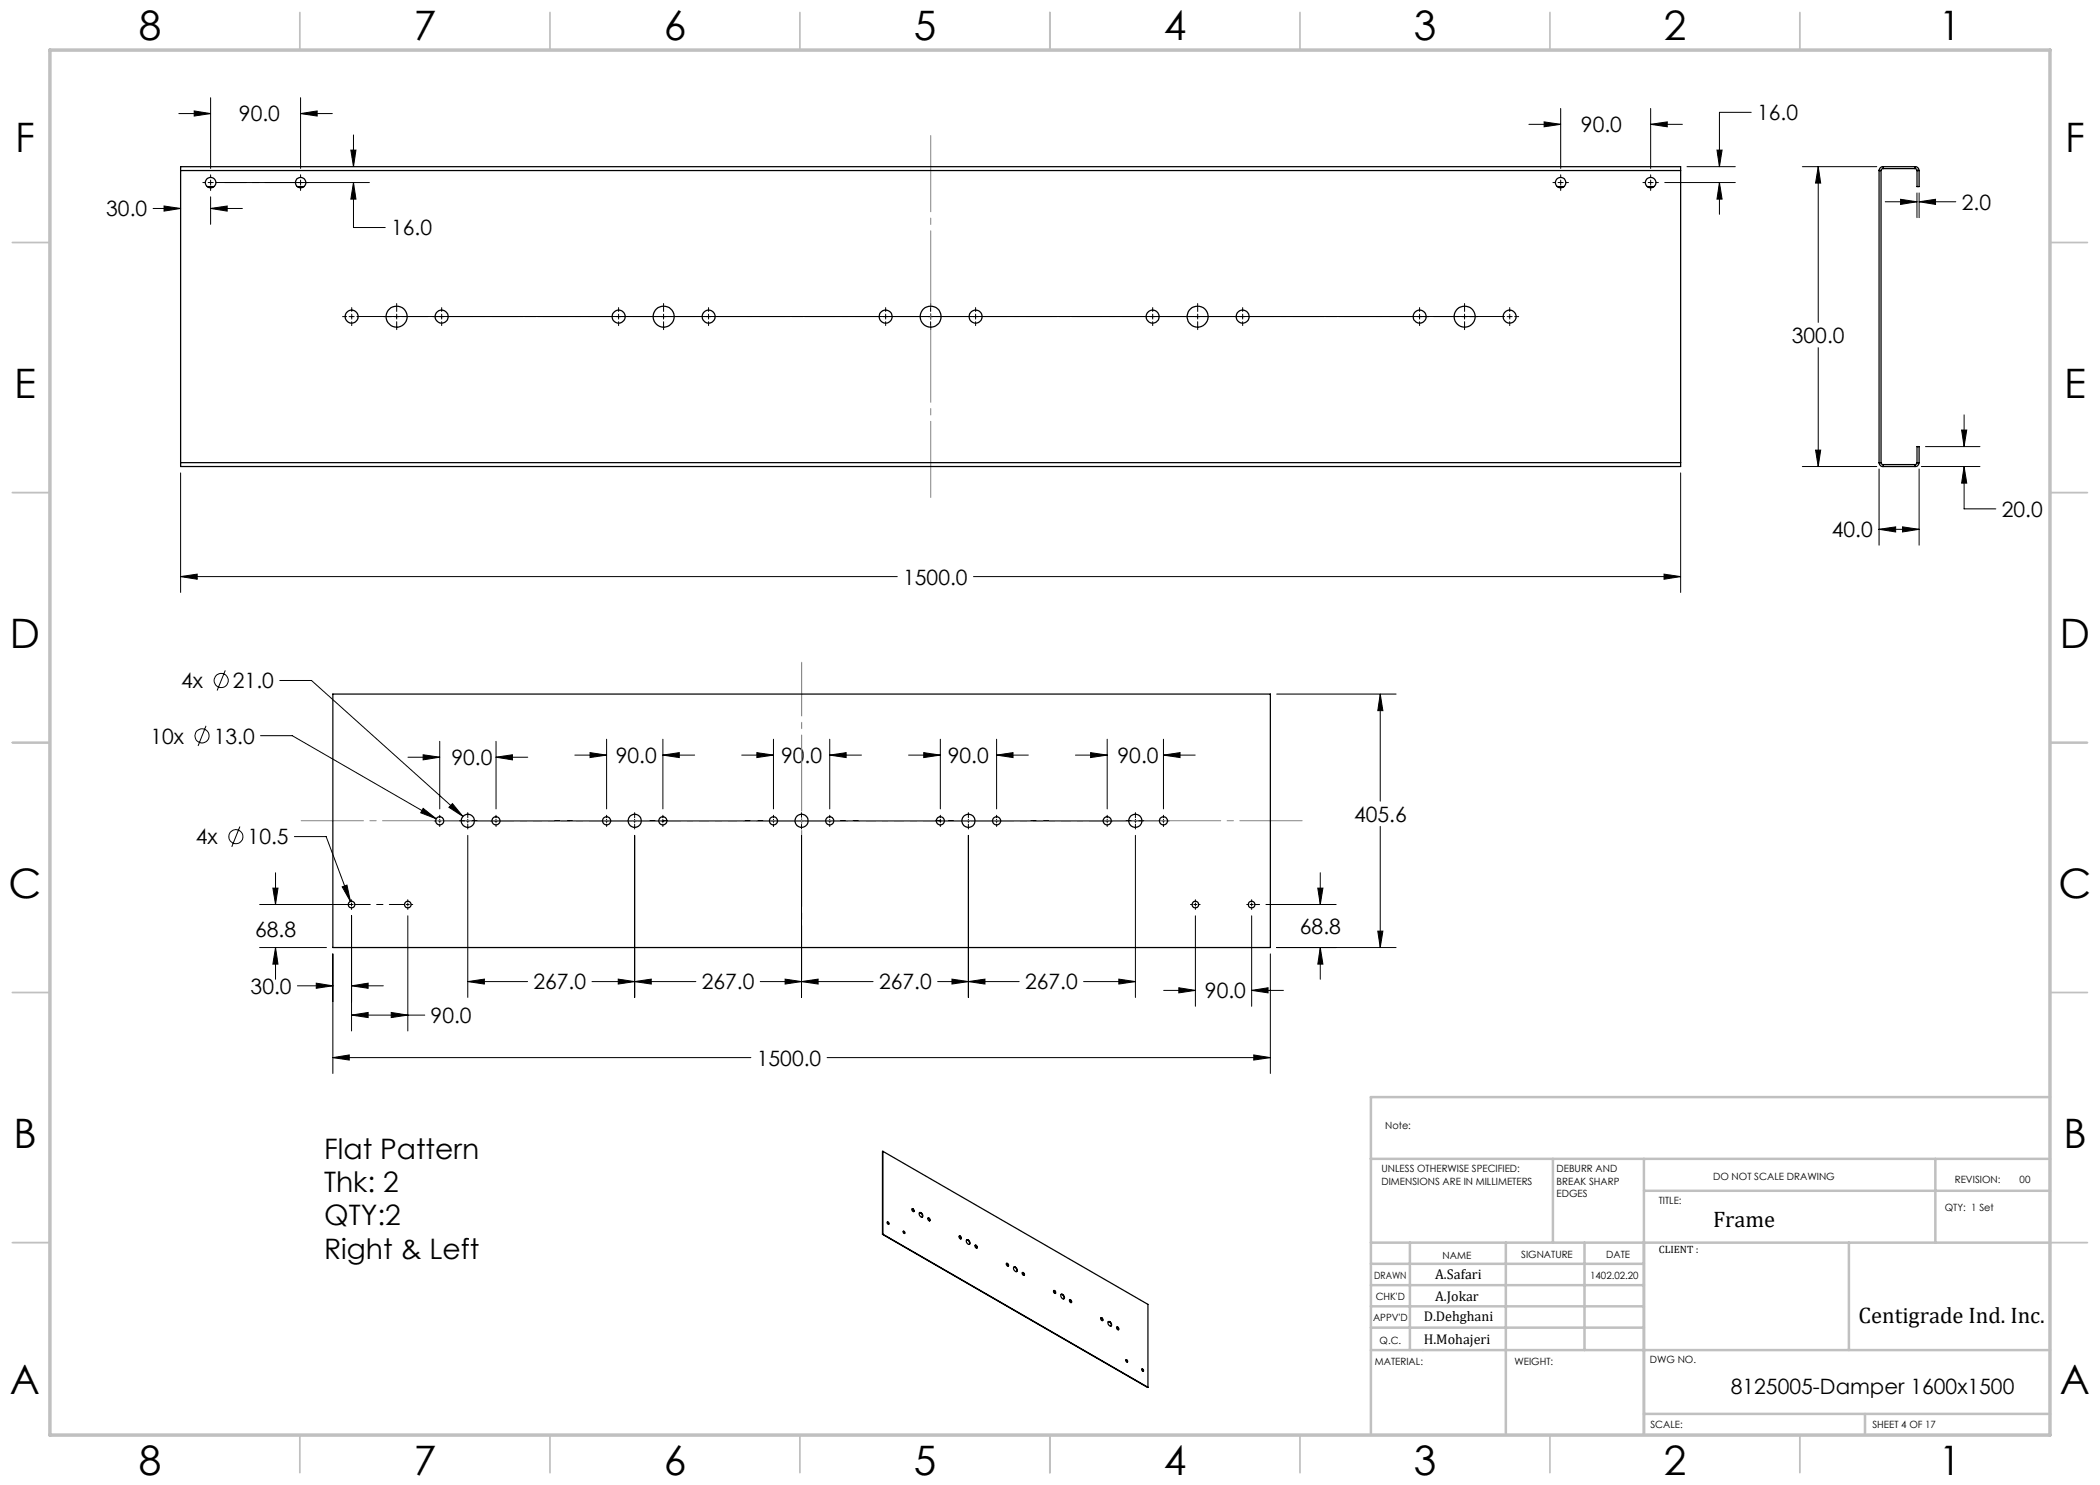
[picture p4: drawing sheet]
<svg xmlns="http://www.w3.org/2000/svg" width="420mm" height="297mm" viewBox="0 0 420 297" stroke-linecap="round" stroke-linejoin="round" font-family="sans-serif">
<g fill="none" stroke="#000" stroke-width=".2">
<path d="M42.1 19.5v14.2M60.1 19.5v14.2M35.8 22.7h6.3M38.8 22.2l3.3 .5-3.3 .5zM40.6 36.5h.5M41.6 36.5h1.1M42.1 39.4v5.5M42.1 35v.5M42.1 36v1M42.1 37.5v.6M44.9 36.5h29M60.1 22.7l3.3-.5v1z"/>
<path d="M60.1 22.7h6.4M60.1 35v.5M60.1 36v1M60.1 37.5v.6M70.2 30h1l-.5 3.3zM70.7 36.5l.5 3.3h-1zM70.7 36.5v9h6.3M70.7 27v6.3M305.8 24.9h6.3M308.8 24.4l3.3 .5-3.3 .5zM310.6 36.5h.5M311.6 36.5h1"/>
<path d="M312.1 35v.5M312.1 36v1M312.1 37.5v.6M312.1 21.7v12M313.2 36.5h.5M328.6 36.5h.5M329.6 36.5h1M330.1 35v.5M330.1 36v1M330.1 37.5v.6M330.1 24.9l3.3-.5v1zM330.1 21.7v12"/>
<path d="M330.1 24.9h6.4M331.2 36.5h.5M333 36.5h14.1M337.4 33.3h9.7M343.4 30h1l-.5 3.3zM343.9 36.5l.5 3.3h-1zM343.9 36.5v6.4M350.2 22.5h-6.3v10.8M360.5 33.3h14.9M363.6 33.3l.5 3.3h-1zM363.6 33.3v31.2M380.1 39.9l3.3 .5-3.3 .5z"/>
<path d="M383.4 38.6v4.9M383.8 38.6v4.9M30.6 41.7h5.5M32.8 41.2l3.3 .5-3.3 .5zM42.1 41.7l3.3-.5v1zM42.1 41.7h6.4M377 40.4h6.4M383.8 40.4l3.3-.5v1zM383.8 40.4h7.4M68.5 63.3h.8M69.8 63.3h1M70.3 61.5v.8"/>
<path d="M70.3 62.8v1M70.3 64.3v.8M76.7 63.3h1.6M78.8 63.3h1M79.3 60.7v1.6M79.3 62.8v1M79.3 64.3v1.6M86.5 63.3h.8M87.8 63.3h1M88.3 61.5v.8M88.3 62.8v1M88.3 64.3v.8"/>
<path d="M123.2 63.3h1M123.7 61.5v.8M123.7 62.8v1M123.7 64.3v.8M132.2 63.3h1M132.7 60.7v1.6M132.7 62.8v1M132.7 64.3v1.6M141.2 63.3h1M141.7 61.5v.8M141.7 62.8v1M141.7 64.3v.8"/>
<path d="M176.6 63.3h1M177.1 61.5v.8M177.1 62.8v1M177.1 64.3v.8M185.6 63.3h1M186.1 60.7v1.6M186.1 62.8v1M186.1 64.3v1.6M194.6 63.3h1.1M195.1 61.5v.8M195.1 62.8v1M195.1 64.3v.8"/>
<path d="M230 63.3h1M230.5 61.5v.8M230.5 62.8v1M230.5 64.3v.8M239 63.3h1M239.5 60.7v1.6M239.5 62.8v1M239.5 64.3v1.6M248 63.3h1M248.5 61.5v.8M248.5 62.8v1M248.5 64.3v.8"/>
<path d="M283.4 63.3h1M283.9 61.5v.8M283.9 62.8v1M283.9 64.3v.8M284.9 63.3h.9M292.4 63.3h1M292.9 60.7v1.6M292.9 62.8v1M292.9 64.3v1.6M293.9 63.3h1.6M301.4 63.3h1M301.9 61.5v.8"/>
<path d="M301.9 62.8v1M301.9 64.3v.8M302.9 63.3h.8M363.6 69.5v23.8M36.1 94.6v23.9M336.1 94.6v23.9M360.5 93.3h14.9M363.1 90h1l-.5 3.3zM375.8 93.8v15.2M383.8 93.8v15.2M384.3 93.3h11.7M385.1 89.3h10.9"/>
<path d="M392.3 86h1l-.5 3.3zM392.8 93.3l.5 3.3h-1zM392.8 93.3v8.5h6.4M392.8 83v6.3M36.1 115.3l3.3-.5v1zM36.1 115.3h143.4M194.7 115.3h141.4M332.8 114.8l3.3 .5-3.3 .5zM375.7 105.9h8.1M375.8 105.9l3.3-.5v1zM380.5 105.4l3.3 .5-3.3 .5zM45 134.1l-1.6 4"/>
<path d="M56 136.1h6.3l30.3 27.2M255.3 138.8h23.9M276 138.8l.6 3.3h-1zM276 138.8v21.4M41.2 145.2l-1.6 4M52.1 147.1h6.4l28.7 16.7M81.6 151.4h6.3M84.6 151l3.3 .4-3.3 .6zM87.9 148.3v13.5M99.2 151.4l3.3-.4v1zM99.2 148.3v13.5M99.2 151.4h6.4"/>
<path d="M115 151h6.3M118 150.5l3.3 .5-3.3 .5zM121.3 147.8v14M132.6 151l3.3-.5v1zM132.6 147.8v14M132.6 151h6.3M148.3 151h6.4M151.4 150.5l3.3 .5-3.3 .5zM154.7 147.8v14M165.9 151l3.3-.5v1zM165.9 147.8v14M165.9 151h6.4"/>
<path d="M181.7 151h6.4M184.7 150.5l3.4 .5-3.4 .5zM188.1 147.8v14M199.3 151l3.3-.5v1zM199.3 147.8v14M199.3 151h6.4M215.1 151h6.3M218.1 150.5l3.3 .5-3.3 .5zM221.4 147.8v14M232.7 151l3.3-.5v1zM232.7 147.8v14M232.7 151h6.3"/>
<path d="M48 165.3l-1.6 4.1M54.6 177.6h1l-.5 3.3zM55.1 174.6v6.3M58.9 167.3h6.3l4.9 13M68.4 177.4l1-.4 .7 3.3zM70.3 179.9v.4M81.6 179.9v.4M84.6 161.7l2.6 2.1-3.1-1.2zM86.8 164.2h.5M87.6 164.2h.7M87.9 163.1v.4M87.9 163.9v.6"/>
<path d="M87.9 164.8v.5M90.5 160.7l2.1 2.6-2.8-1.8zM91.9 164.2h1M93.2 164.2h.7M93.6 167.1v32.4M93.6 162.5v1M93.6 163.9v.6M93.6 164.8v1M98.1 164.2h.5M98.9 164.2h.6M99.2 163.1v.4M99.2 163.9v.6"/>
<path d="M99.2 164.8v.5M121 164.2h.6M121.3 163.1v.4M121.3 163.9v.6M121.3 164.8v.5M126.6 164.2h.6M126.9 167.1v32.4M126.9 162.5v1M126.9 163.9v.6M126.9 164.8v1M132.3 164.2h.6M132.6 163.1v.4"/>
<path d="M132.6 163.9v.6M132.6 164.8v.5M154.4 164.2h.6M154.7 163.1v.4M154.7 163.9v.6M154.7 164.8v.5M160 164.2h.6M160.3 167.1v32.4M160.3 162.5v1M160.3 163.9v.6M160.3 164.8v1M165.6 164.2h.7"/>
<path d="M165.9 163.1v.4M165.9 163.9v.6M165.9 164.8v.5M187.7 164.2h.7M188.1 163.1v.4M188.1 163.9v.6M188.1 164.8v.5M193.4 164.2h.6M193.7 167.1v32.4M193.7 162.5v1M193.7 163.9v.6M193.7 164.8v1"/>
<path d="M199 164.2h.6M199.3 163.1v.4M199.3 163.9v.6M199.3 164.8v.5M221.1 164.2h.7M221.4 163.1v.4M221.4 163.9v.6M221.4 164.8v.5M222.1 164.2h.5M226.8 164.2h.6M227.1 167.1v32.4M227.1 162.5v1"/>
<path d="M227.1 163.9v.6M227.1 164.8v1M227.7 164.2h1M232.4 164.2h.6M232.7 163.1v.4M232.7 163.9v.6M232.7 164.8v.5M233.3 164.2h.5M239.1 179.9v.4M250.3 179.9v.4M263.6 177.6h1l-.5 3.3zM264.1 174.6v6.3"/>
<path d="M276 165.3v24.2M51.9 189.5h13.4M55.1 189.5l.5 3.3h-1zM55.1 189.5v6.4M59.5 197.2h7.1M63.3 196.6l3.3 .6-3.3 .5zM66.6 190.8v23.9M70.3 197.2l3.3-.6v1.1zM70.3 183.2v23M70.3 197.2h6.4M70.3 180.6v.6M70.3 181.5v.4"/>
<path d="M70.6 180.9h-18.7M81.2 180.9h.7M81.6 183.2v23M81.6 180.6v.6M81.6 181.5v.4M82.2 180.9h.4M93.6 196.3l3.3-.5v1zM93.6 196.3h11.9M118.4 196.3h20.8M123.6 195.8l3.3 .5-3.3 .5zM126.9 196.3l3.3-.5v1zM152 196.3h22.6"/>
<path d="M157 195.8l3.3 .5-3.3 .5zM160.3 196.3l3.3-.5v1zM187.5 196.3h16.3M190.4 195.8l3.3 .5-3.3 .5zM193.7 196.3l3.3-.5v1zM216.7 196.3h10.4M223.8 195.8l3.3 .5-3.3 .5zM232.7 198.1h6.4M235.8 197.6l3.3 .5-3.3 .5zM238.1 180.9h.3M238.8 180.9h.6M239.1 183.2v18.1"/>
<path d="M239.1 180.6v.6M239.1 181.5v.4M239.7 180.9h.3M249.3 180.9h.4M250 180.9h.6M250.3 180.6v.6M250.3 181.5v.4M250.3 198.1l3.3-.5v1zM250.3 183.2v18.1M250.3 198.1h6.4M251 180.9h.9M253.2 180.9h14"/>
<path d="M254.1 190.8v23.9M255.3 189.5h23.9M264.1 189.5l.5 3.3h-1zM264.1 189.5v6.4M275.6 186.2h1l-.6 3.3zM66.6 211.5l3.2-.5v1zM66.6 211.5h83.6M70.3 203l3.3-.5v1zM70.3 203h14.6M78.2 202.5l3.4 .5-3.4 .5zM165.4 211.5h88.7M250.8 211l3.3 .5-3.3 .5z"/>
<circle cx="44.2" cy="136.1" r="1.41"/>
<circle cx="40.4" cy="147.2" r="1.4"/>
<circle cx="47.2" cy="167.3" r="1.4"/>
</g>
<path d="M122.7 63.3h-51.3M131.7 63.3h-51.3M140.7 63.3h-51.3M176.1 63.3h-51.3M185.1 63.3h-51.3M194.1 63.3h-51.3M229.5 63.3h-51.3M238.5 63.3h-51.3M247.5 63.3h-51.3M282.9 63.3h-51.3M291.9 63.3h-51.3M300.9 63.3h-51.3" fill="none" stroke="#000" stroke-width=".2" stroke-dasharray="15.2 1.3 1.3 1.3" stroke-dashoffset="1"/>
<path d="M59.1 36.5h-15.9" fill="none" stroke="#000" stroke-width=".2" stroke-dasharray="15.2 1.3 1.3 1.3" stroke-dashoffset="9.2"/>
<path d="M120.7 164.1h-32.1M126.3 164.1h-32.1M131.9 164.1h-32.1M154.1 164.1h-32.1M159.7 164.1h-32.1M165.3 164.1h-32.1M187.4 164.1h-32.1M193.1 164.1h-32.1M198.7 164.1h-32.1M220.8 164.1h-32.1M226.4 164.1h-32.1M232.1 164.1h-32.1" fill="none" stroke="#000" stroke-width=".2" stroke-dasharray="15.2 1.3 1.3 1.3" stroke-dashoffset="1.1"/>
<path d="M80.9 180.9h-9.9" fill="none" stroke="#000" stroke-width=".2" stroke-dasharray="15.2 1.3 1.3 1.3" stroke-dashoffset="12.2"/>
<path d="M186.1 99.7v-72.7" fill="none" stroke="#808080" stroke-width=".2" stroke-dasharray="15.2 1.3 1.3 1.3" stroke-dashoffset="-.2"/>
<path d="M160.3 132.4v63.4" fill="none" stroke="#808080" stroke-width=".2" stroke-dasharray="15.2 1.3 1.3 1.3" stroke-dashoffset="4.5"/>
<path d="M60.2 164.1h200.2" fill="none" stroke="#808080" stroke-width=".2" stroke-dasharray="15.2 1.3 1.3 1.3" stroke-dashoffset="2.8"/>
<g fill="none" stroke="#c0c0c0" stroke-width=".35">
<path d="M60 2.5v7.5M110 2.5v7.5M160 2.5v7.5M210 2.5v7.5M260 2.5v7.5M310 2.5v7.5M360 2.5v7.5M2.5 48.5h7.5M410 48.5h7.5M2.5 98.5h7.5M410 98.5h7.5M2.5 148.5h7.5"/>
<path d="M410 148.5h7.5M2.5 198.5h7.5M410 198.5h7.5M2.5 248.5h7.5M410 248.5h7.5M60 287v7.5M110 287v7.5M160 287v7.5M210 287v7.5M260 287v7.5M310 287v7.5M360 287v7.5"/>
</g>
<g fill="none" stroke="#c0c0c0" stroke-width=".5">
<path d="M410 219.4h-135.8v67.4M274.2 231.8h135.8M310.6 231.8v16.7M328.8 231.8v55.2M328.8 238.2h81.2M387.1 231.8v16.7M274.2 248.5h135.8M274.2 257h54.6M274.2 252.8h54.6M282 248.5v21.5M301.2 248.5v38.3M316.9 248.5v21.5"/>
<path d="M369.8 248.5v21.5M274.2 265.5h54.6M274.2 261.3h54.6M274.2 270h135.8M328.8 282.8h81.2M373 282.8v4.2"/>
</g>
<path d="M10 10h400v277h-400z" fill="none" stroke="#c0c0c0" stroke-width=".7"/>
<path d="M36.1 115.3l3.3-.5v1zM332.8 114.8l3.3 .5-3.3 .5zM38.8 22.2l3.3 .5-3.3 .5zM60.1 22.7l3.3-.5v1zM308.8 24.4l3.3 .5-3.3 .5zM330.1 24.9l3.3-.5v1zM343.4 30h1l-.5 3.3zM343.9 36.5l.5 3.3h-1zM32.8 41.2l3.3 .5-3.3 .5zM42.1 41.7l3.3-.5v1zM70.2 30h1l-.5 3.3zM70.7 36.5l.5 3.3h-1zM380.5 105.4l3.3 .5-3.3 .5zM375.8 105.9l3.3-.5v1zM392.8 93.3l.5 3.3h-1zM392.3 86h1l-.5 3.3zM363.1 90h1l-.5 3.3zM363.6 33.3l.5 3.3h-1zM383.8 40.4l3.3-.5v1zM380.1 39.9l3.3 .5-3.3 .5zM66.6 211.5l3.2-.5v1zM250.8 211l3.3 .5-3.3 .5zM275.6 186.2h1l-.6 3.3zM276 138.8l.6 3.3h-1zM264.1 189.5l.5 3.3h-1zM263.6 177.6h1l-.5 3.3zM250.3 198.1l3.3-.5v1zM235.8 197.6l3.3 .5-3.3 .5zM78.2 202.5l3.4 .5-3.4 .5zM70.3 203l3.3-.5v1zM70.3 197.2l3.3-.6v1.1zM63.3 196.6l3.3 .6-3.3 .5zM55.1 189.5l.5 3.3h-1zM54.6 177.6h1l-.5 3.3zM68.4 177.4l1.7 2.9-.7-3.3zM151.4 150.5l3.3 .5-3.3 .5zM165.9 151l3.3-.5v1zM84.6 161.7l-.5 .9 3.1 1.2zM132.6 151l3.3-.5v1zM118 150.5l3.3 .5-3.3 .5zM84.6 151l3.3 .4-3.3 .6zM99.2 151.4l3.3-.4v1zM184.7 150.5l3.4 .5-3.4 .5zM199.3 151l3.3-.5v1zM218.1 150.5l3.3 .5-3.3 .5zM232.7 151l3.3-.5v1zM90.5 160.7l-.7 .8 2.8 1.8zM93.6 196.3l3.3-.5v1zM123.6 195.8l3.3 .5-3.3 .5zM126.9 196.3l3.3-.5v1zM157 195.8l3.3 .5-3.3 .5zM160.3 196.3l3.3-.5v1zM190.4 195.8l3.3 .5-3.3 .5zM193.7 196.3l3.3-.5v1zM223.8 195.8l3.3 .5-3.3 .5z" fill="#000"/>
<g fill="none" stroke="#000" stroke-width=".25">
<path d="M36.1 34.1v-.8h300v.8M36.1 34.1v58.4M36.1 34.1h300M41.5 37.3h1.3M59.4 37.3h1.4M311.4 37.3h1.4M329.5 37.3h1.3M336.1 34.1v58.4M375.8 34.1h.4M375.8 34.1v58.4M376.2 34.1v58.4M376.6 33.7l-.2 .1-.2 .3"/>
<path d="M376.6 33.3a.78 .78 0 0 0-.8 .8M376.6 33.3h6.4M376.6 33.3v.4M376.6 33.7h6.4M383 33.7l.4 .2v.2M383 33.3a.78 .78 0 0 1 .8 .8M383 33.3v.4M383.4 34.1h.4M383.4 34.1v3.2h.4v-3.2M36.1 92.5v.8h300v-.8M36.1 92.5h300M375.8 92.5a.78 .78 0 0 0 .8 .8"/>
<path d="M375.8 92.5h.4M376.2 92.5l.2 .3 .2 .1M376.6 93.3h6.4M376.6 92.9v.4M376.6 92.9h6.4M383 92.9v.4M383.4 92.5v.2l-.4 .2M383.4 92.5h.4M383.4 92.5v-3.2h.4v3.2M383.8 92.5a.78 .78 0 0 1-.8 .8M66.6 138.8h187.5v50.7h-187.5zM176.6 230.3v16.5"/>
<path d="M176.6 230.3l53 30.6v16.6M176.6 230.3l-.1 16.6M176.5 246.9l53.1 30.6M176.6 246.8l53 30.7M176.6 246.8l-.1 .1M177.4 244.4l.3 .1v.4M180.7 246.2a.23 .23 0 0 1 .3 .2 .23 .23 0 0 1-.2 .3zM180.7 246.3l.2 .2v.2M182.4 241.8a.29 .29 0 0 1 .4 .2 .29 .29 0 0 1-.2 .3l-.2-.2zM182.4 241.8l.3 .1v.4M183.9 242.5a.66 .66 0 0 1 .5 .9M183.9 242.5a.54 .54 0 0 1 .6 .3 .54 .54 0 0 1-.2 .6l-.4-.3z"/>
<path d="M185.6 243.6a.28 .28 0 0 1 .4 .2 .28 .28 0 0 1-.2 .4l-.2-.4zM185.6 243.6l.2 .2 .1 .4M191.8 247.2l.4 .2v.4M191.9 247.2a.29 .29 0 0 1 .3 .2 .29 .29 0 0 1-.1 .4l-.3-.3zM193.3 248a.53 .53 0 0 1 .6 .3 .53 .53 0 0 1-.1 .6l-.5-.5zM193.4 248l.4 .3 .1 .6M195 249.1a.29 .29 0 0 1 .4 .1 .29 .29 0 0 1-.1 .4l-.3-.3zM195 249.1l.3 .2v.3M201.3 252.7a.28 .28 0 0 1 .4 .1 .28 .28 0 0 1-.2 .4zM201.3 252.7l.2 .1 .1 .4M202.8 253.4a.52 .52 0 0 1 .6 .3 .52 .52 0 0 1-.2 .6l-.4-.3zM202.8 253.4a.61 .61 0 0 1 .5 .9"/>
<path d="M204.5 254.5l.2 .1 .1 .5M204.5 254.5a.28 .28 0 0 1 .4 .2 .28 .28 0 0 1-.3 .3l-.2-.3zM210.7 258.1l.3 .2v.4M210.8 258.1l.2 .1a.26 .26 0 0 1 .2 .3 .26 .26 0 0 1-.3 .2 .26 .26 0 0 1-.2-.4zM212.2 258.9a.57 .57 0 0 1 .6 .3 .57 .57 0 0 1-.1 .6l-.4-.3zM212.2 258.9a.66 .66 0 0 1 .5 .9M213.9 260l.3 .2v.3M214 259.9a.32 .32 0 0 1 .3 .2 .32 .32 0 0 1-.2 .4l-.2-.2zM220.2 263.6a.28 .28 0 0 1 .4 .1 .28 .28 0 0 1-.3 .4l-.2-.3zM220.2 263.6l.2 .1 .1 .4M221.6 264.4a.5 .5 0 0 1 .6 .2 .5 .5 0 0 1-.1 .7l-.4-.4zM221.7 264.3a.61 .61 0 0 1 .5 .9"/>
<path d="M223.3 265.5a.27 .27 0 0 1 .4 .1 .27 .27 0 0 1-.1 .4zM223.3 265.4l.3 .1 .1 .5M225.2 272l.2 .2v.2M228.4 273.8l.2 .2v.3M228.4 273.8l.3 .2-.1 .3-.2-.2z"/>
<circle cx="42.1" cy="36.5" r="1.05"/>
<circle cx="60.1" cy="36.5" r="1.04"/>
<circle cx="312.1" cy="36.5" r="1.04"/>
<circle cx="330.1" cy="36.5" r="1.05"/>
<circle cx="70.3" cy="63.3" r="1.3"/>
<circle cx="79.3" cy="63.3" r="2.11"/>
<circle cx="88.3" cy="63.3" r="1.31"/>
<circle cx="123.7" cy="63.3" r="1.31"/>
<circle cx="132.7" cy="63.3" r="2.11"/>
<circle cx="141.7" cy="63.3" r="1.3"/>
<circle cx="177.1" cy="63.3" r="1.31"/>
<circle cx="186.1" cy="63.3" r="2.11"/>
<circle cx="195.1" cy="63.3" r="1.31"/>
<circle cx="230.5" cy="63.3" r="1.31"/>
<circle cx="239.5" cy="63.3" r="2.11"/>
<circle cx="248.5" cy="63.3" r="1.31"/>
<circle cx="283.9" cy="63.3" r="1.31"/>
<circle cx="292.9" cy="63.3" r="2.11"/>
<circle cx="301.9" cy="63.3" r="1.3"/>
<circle cx="87.9" cy="164.2" r=".81"/>
<circle cx="93.6" cy="164.2" r="1.32"/>
<circle cx="99.2" cy="164.2" r=".81"/>
<circle cx="121.3" cy="164.2" r=".81"/>
<circle cx="126.9" cy="164.2" r="1.32"/>
<circle cx="132.6" cy="164.2" r=".81"/>
<circle cx="154.7" cy="164.2" r=".81"/>
<circle cx="160.3" cy="164.2" r="1.32"/>
<circle cx="165.9" cy="164.2" r=".81"/>
<circle cx="188.1" cy="164.2" r=".81"/>
<circle cx="193.7" cy="164.2" r="1.32"/>
<circle cx="199.3" cy="164.2" r=".81"/>
<circle cx="221.4" cy="164.2" r=".81"/>
<circle cx="227.1" cy="164.2" r="1.32"/>
<circle cx="232.7" cy="164.2" r=".81"/>
<circle cx="70.3" cy="180.9" r=".66"/>
<circle cx="81.6" cy="180.9" r=".66"/>
<circle cx="239.1" cy="180.9" r=".66"/>
<circle cx="250.3" cy="180.9" r=".67"/>
<circle cx="177.7" cy="244.6" r=".21"/>
<circle cx="225.4" cy="272.2" r=".21"/>
</g>
<g font-size="8.1">
<text x="27.8" y="8">8</text>
<text x="82.8" y="8">7</text>
<text x="132.8" y="8">6</text>
<text x="182.8" y="8">5</text>
<text x="232.8" y="8">4</text>
<text x="282.8" y="8">3</text>
<text x="332.8" y="8">2</text>
<text x="387.8" y="8">1</text>
<text x="3" y="30.4">F</text>
<text x="413" y="30.4">F</text>
<text x="2.8" y="79.6">E</text>
<text x="412.8" y="79.6">E</text>
<text x="2" y="129.6">D</text>
<text x="412" y="129.6">D</text>
<text x="1.7" y="179.6">C</text>
<text x="411.7" y="179.6">C</text>
<text x="2.7" y="229.6">B</text>
<text x="412.7" y="229.6">B</text>
<text x="2" y="278.9">A</text>
<text x="412" y="278.9">A</text>
<text x="27.8" y="295">8</text>
<text x="82.8" y="295">7</text>
<text x="132.8" y="295">6</text>
<text x="182.8" y="295">5</text>
<text x="232.8" y="295">4</text>
<text x="282.8" y="295">3</text>
<text x="332.8" y="295">2</text>
<text x="387.8" y="295">1</text>
</g>
<g font-size="5.6">
<text x="64.8" y="231.8">Flat Pattern</text>
<text x="64.8" y="238.4">Thk: 2</text>
<text x="64.8" y="245.1">QTY:2</text>
<text x="64.8" y="251.7">Right &amp; Left</text>
</g>
<g font-size="4.5">
<text x="342.6" y="245.3">Frame</text>
<text x="371.7" y="264.6">Centigrade Ind. Inc.</text>
</g>
<g font-size="4.2">
<text x="47.8" y="24.3">90.0</text>
<text x="316.2" y="26.5">90.0</text>
<text x="351.4" y="24">16.0</text>
<text x="392.4" y="41.9">2.0</text>
<text x="21.2" y="43.3">30.0</text>
<text x="78.2" y="47.1">16.0</text>
<text x="358.4" y="68.6">300.0</text>
<text x="366.4" y="107.5">40.0</text>
<text x="400.4" y="103.4">20.0</text>
<text x="180.6" y="116.9">1500.0</text>
<text x="36.2" y="137.6">4x</text>
<text x="46.6" y="137.6">21.0</text>
<text x="30.1" y="148.7">10x</text>
<text x="42.8" y="148.7">13.0</text>
<text x="90.3" y="153">90.0</text>
<text x="123.2" y="152.6">90.0</text>
<text x="156.2" y="152.6">90.0</text>
<text x="189.6" y="152.6">90.0</text>
<text x="223.5" y="152.6">90.0</text>
<text x="270.8" y="164.3">405.6</text>
<text x="39.2" y="168.9">4x</text>
<text x="49.5" y="168.9">10.5</text>
<text x="51" y="187.3">68.8</text>
<text x="260" y="186.7">68.8</text>
<text x="106.7" y="197.9">267.0</text>
<text x="140.3" y="197.9">267.0</text>
<text x="175.8" y="197.9">267.0</text>
<text x="205" y="197.9">267.0</text>
<text x="50.1" y="198.7">30.0</text>
<text x="241" y="199.7">90.0</text>
<text x="86.1" y="204.6">90.0</text>
<text x="151.4" y="213.1">1500.0</text>
<text x="346.2" y="278.8">8125005-Damper 1600x1500</text>
</g>
<g font-size="2.8">
<text x="287" y="255.9">A.Safari</text>
<text x="287" y="260.1">A.Jokar</text>
<text x="284.7" y="264.2">D.Dehghani</text>
<text x="284.7" y="268.7">H.Mohajeri</text>
</g>
<text font-size="2.1" x="331.8" y="250.7">CLIENT :</text>
<g font-size="2">
<text x="277" y="225.8">Note:</text>
<text x="276.3" y="234.5">UNLESS OTHERWISE SPECIFIED:</text>
<text x="276.3" y="237">DIMENSIONS ARE IN MILLIMETERS</text>
<text x="311.3" y="234.5">DEBURR AND</text>
<text x="311.3" y="237">BREAK SHARP</text>
<text x="311.3" y="239.5">EDGES</text>
<text x="342.6" y="236">DO NOT SCALE DRAWING</text>
<text x="391" y="236.6">REVISION:</text>
<text x="403.9" y="236.6">00</text>
<text x="331.8" y="240.8">TITLE:</text>
<text x="389" y="242.2">QTY: 1 Set</text>
<text x="288.5" y="251.7">NAME</text>
<text x="304.2" y="251.7">SIGNATURE</text>
<text x="321.2" y="251.7">DATE</text>
<text x="274.8" y="255.9">DRAWN</text>
<text x="318" y="255.9">1402.02.20</text>
<text x="275.1" y="260.1">CHK'D</text>
<text x="274.6" y="264.2">APPV'D</text>
<text x="275.9" y="268.7">Q.C.</text>
<text x="275" y="273">MATERIAL:</text>
<text x="302.9" y="273">WEIGHT:</text>
<text x="330" y="272.5">DWG NO.</text>
<text x="330.1" y="285.6">SCALE:</text>
<text x="374.5" y="285.6">SHEET 4 OF 17</text>
</g>
</svg>
